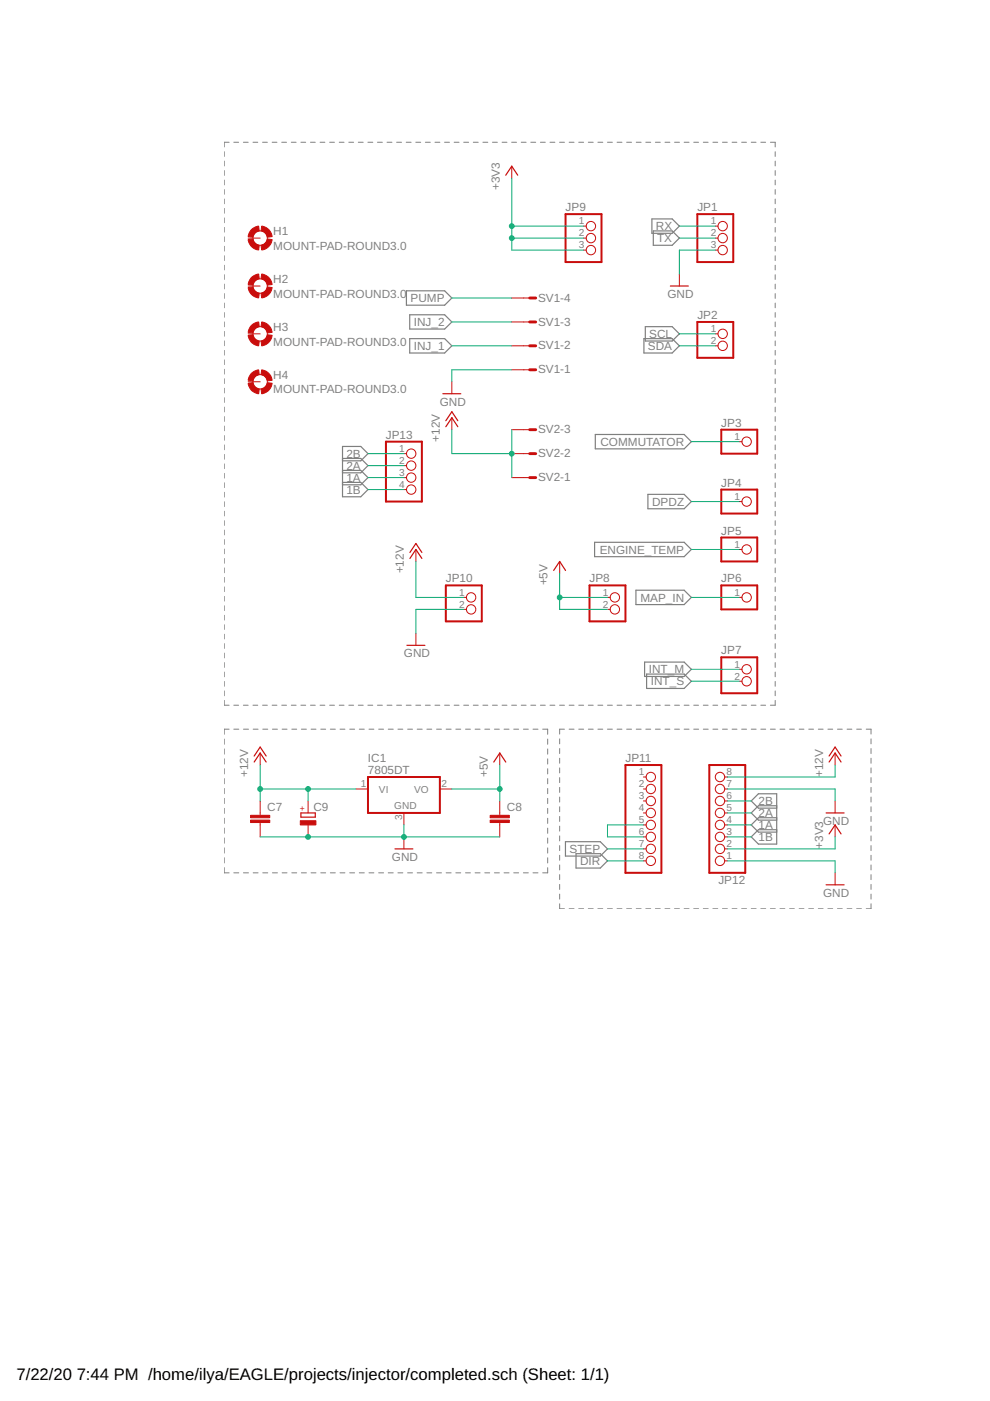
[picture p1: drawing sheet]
<svg xmlns="http://www.w3.org/2000/svg" width="210mm" height="297mm" viewBox="0 0 210 297" stroke-linecap="round" stroke-linejoin="round" font-family="sans-serif">
<g fill="none" stroke="#808080" stroke-width=".21">
<path d="M47.5 32.2v1M47.5 34.2v1M47.5 36.2v1M47.5 38.2v1M48.6 30.2h-1.1v1M49.6 30.2h1M51.6 30.2h1M53.6 30.2h1.1M55.7 30.2h1M57.7 30.2h1M59.7 30.2h1M61.8 30.2h1"/>
<path d="M63.8 30.2h1M65.8 30.2h1M67.9 30.2h1M69.9 30.2h1M71.9 30.2h1M74 30.2h1M76 30.2h1M78 30.2h1M80 30.2h1.1M82.1 30.2h1M84.1 30.2h1M86.1 30.2h1.1"/>
<path d="M88.2 30.2h1M90.2 30.2h1M92.2 30.2h1.1M94.3 30.2h1M96.3 30.2h1M98.3 30.2h1.1M100.4 30.2h1M102.4 30.2h1M104.4 30.2h1.1M106.4 30.2h1.1M108.5 30.2h1M110.5 30.2h1"/>
<path d="M112.5 30.2h1.1M114.6 30.2h1M116.6 30.2h1M118.6 30.2h1.1M120.7 30.2h1M122.7 30.2h1M124.7 30.2h1.1M126.8 30.2h1M128.8 30.2h1M130.8 30.2h1.1M132.9 30.2h1M134.9 30.2h1"/>
<path d="M136.9 30.2h1.1M139 30.2h1M141 30.2h1M143 30.2h1.1M145.1 30.2h1M147.1 30.2h1M149.1 30.2h1M151.2 30.2h1M153.2 30.2h1M155.2 30.2h1M157.2 30.2h1.1M159.3 30.2h1"/>
<path d="M161.3 30.2h1M163.3 30.2h1.1v1M164.4 32.2v1M164.4 34.2v1M164.4 36.2v1M164.4 38.2v1M47.5 40.2v1M47.5 42.2v1M47.5 44.2v1M47.5 46.2v1M47.5 48.2v1M47.5 50.2v1"/>
<path d="M47.5 52.2v1M47.5 54.2v1M47.5 56.2v1M47.5 58.3v.9M164.4 40.2v1M164.4 42.2v1M164.4 44.2v1M164.4 46.2v1M164.4 48.2v1M164.4 50.2v1M164.4 52.2v1M164.4 54.2v1"/>
<path d="M164.4 56.2v1M164.4 58.3v.9M47.5 60.2v1.1M47.5 62.3v1M47.5 64.3v1M47.5 66.3v1M47.5 68.3v1M47.5 70.3v1M47.5 72.3v1M47.5 74.3v1M47.5 76.3v1M47.5 78.3v1"/>
<path d="M164.4 60.2v1.1M164.4 62.3v1M164.4 64.3v1M164.4 66.3v1M164.4 68.3v1M164.4 70.3v1M164.4 72.3v1M164.4 74.3v1M164.4 76.3v1M164.4 78.3v1M47.5 80.3v1M47.5 82.3v1"/>
<path d="M47.5 84.3v1M47.5 86.3v1M47.5 88.3v1M47.5 90.3v1M47.5 92.4v.9M47.5 94.3v1.1M47.5 96.4v1M47.5 98.4v1M164.4 80.3v1M164.4 82.3v1M164.4 84.3v1M164.4 86.3v1"/>
<path d="M164.4 88.3v1M164.4 90.3v1M164.4 92.4v.9M164.4 94.3v1.1M164.4 96.4v1M164.4 98.4v1M47.5 100.4v1M47.5 102.4v1M47.5 104.4v1M47.5 106.4v1M47.5 108.4v1M47.5 110.4v1"/>
<path d="M47.5 112.4v1M47.5 114.4v1M47.5 116.4v1M47.5 118.4v1M164.4 100.4v1M164.4 102.4v1M164.4 104.4v1M164.4 106.4v1M164.4 108.4v1M164.4 110.4v1M164.4 112.4v1M164.4 114.4v1"/>
<path d="M164.4 116.4v1M164.4 118.4v1M47.5 120.4v1M47.5 122.4v1M47.5 124.4v1M47.5 126.4v1M47.5 128.4v1.1M47.5 130.5v1M47.5 132.5v1M47.5 134.5v1M47.5 136.5v1M47.5 138.5v1"/>
<path d="M164.4 120.4v1M164.4 122.4v1M164.4 124.4v1M164.4 126.4v1M164.4 128.4v1.1M164.4 130.5v1M164.4 132.5v1M164.4 134.5v1M164.4 136.5v1M164.4 138.5v1M47.5 140.5v1M47.5 142.5v1"/>
<path d="M47.5 144.5v1M47.5 146.5v1M47.5 148.5v1h1.1M47.5 156.7v1.1M47.5 158.8v1.1M48.6 154.6h-1.1v1.1M49.6 154.6h1M49.6 149.5h1M51.6 149.5h1M51.6 154.6h1.1M53.6 149.5h1.1M53.7 154.6h1"/>
<path d="M55.7 149.5h1M55.7 154.6h1.1M57.7 149.5h1M57.8 154.6h1M59.7 149.5h1M59.8 154.6h1.1M61.8 149.5h1M61.9 154.6h1M63.8 149.5h1M63.9 154.6h1.1M65.8 149.5h1M66 154.6h1"/>
<path d="M67.9 149.5h1M68 154.6h1M69.9 149.5h1M70 154.6h1.1M71.9 149.5h1M72.1 154.6h1M74 149.5h1M74.1 154.6h1.1M76 149.5h1M76.2 154.6h1M78 149.5h1M78.2 154.6h1.1"/>
<path d="M80 149.5h1.1M80.3 154.6h1M82.1 149.5h1M82.3 154.6h1.1M84.1 149.5h1M84.4 154.6h1M86.1 149.5h1.1M86.4 154.6h1.1M88.2 149.5h1M88.5 154.6h1M90.2 149.5h1M90.5 154.6h1"/>
<path d="M92.2 149.5h1.1M92.6 154.6h1M94.3 149.5h1M94.6 154.6h1.1M96.3 149.5h1M96.6 154.6h1.1M98.3 149.5h1.1M98.7 154.6h1M100.4 149.5h1M100.7 154.6h1.1M102.4 149.5h1M102.8 154.6h1"/>
<path d="M104.4 149.5h1.1M104.8 154.6h1.1M106.4 149.5h1.1M106.9 154.6h1M108.5 149.5h1M108.9 154.6h1.1M110.5 149.5h1M111 154.6h1M112.5 149.5h1.1M113 154.6h1.1M114.6 149.5h1M115.1 154.6h1v1.1"/>
<path d="M116.1 156.7v1.1M116.1 158.8v1.1M116.6 149.5h1M118.6 149.5h1.1M118.7 156.7v1M118.7 158.7v1.1M119.7 154.6h-1v1M120.7 154.6h1M120.7 149.5h1M122.7 154.6h1M122.7 149.5h1M124.7 154.6h1.1"/>
<path d="M124.7 149.5h1.1M126.8 154.6h1M126.8 149.5h1M128.8 154.6h1M128.8 149.5h1M130.8 154.6h1.1M130.8 149.5h1.1M132.9 154.6h1M132.9 149.5h1M134.9 154.6h1M134.9 149.5h1M136.9 154.6h1.1"/>
<path d="M136.9 149.5h1.1M139 154.6h1M139 149.5h1M141 154.6h1M141 149.5h1M143 154.6h1.1M143 149.5h1.1M145.1 154.6h1M145.1 149.5h1M147.1 154.6h1M147.1 149.5h1M149.1 154.6h1.1"/>
<path d="M149.1 149.5h1M151.2 154.6h1M151.2 149.5h1M153.2 154.6h1M153.2 149.5h1M155.2 154.6h1.1M155.2 149.5h1M157.2 154.6h1.1M157.2 149.5h1.1M159.3 154.6h1M159.3 149.5h1M161.3 154.6h1"/>
<path d="M161.3 149.5h1M163.3 154.6h1.1M164.4 140.5v1M164.4 142.5v1M164.4 144.5v1M164.4 146.5v1M164.4 148.5v1h-1.1M165.4 154.6h1M167.4 154.6h1M169.4 154.6h1.1M171.5 154.6h1M173.5 154.6h1"/>
<path d="M175.5 154.6h1.1M177.6 154.6h1M179.6 154.6h1M181.6 154.6h1M183.7 154.6h1v1M184.7 156.7v1M184.7 158.7v1.1M47.5 160.9v1.1M47.5 163v1.1M47.5 165.1v1.1M47.5 167.2v1.1M47.5 169.3v1.1"/>
<path d="M47.5 171.4v1.1M47.5 173.5v1.1M47.5 175.6v1.1M47.5 177.7v1.1M47.5 179.8v1.1M116.1 160.9v1.1M116.1 163v1.1M116.1 165.1v1.1M116.1 167.2v1.1M116.1 169.3v1.1M116.1 171.4v1.1M116.1 173.5v1.1"/>
<path d="M116.1 175.6v1.1M116.1 177.7v1.1M116.1 179.8v1.1M118.7 160.8v1M118.7 162.8v1.1M118.7 164.9v1M118.7 166.9v1.1M118.7 169v1.1M118.7 171v1.1M118.7 173.1v1.1M118.7 175.2v1M118.7 177.2v1.1"/>
<path d="M118.7 179.3v1M184.7 160.8v1M184.7 162.8v1.1M184.7 164.9v1M184.7 166.9v1.1M184.7 169v1.1M184.7 171v1.1M184.7 173.1v1.1M184.7 175.2v1M184.7 177.2v1.1M184.7 179.3v1M47.5 181.9v1.1"/>
<path d="M47.5 184v1.1h1.1M49.6 185.1h1M51.6 185.1h1.1M53.7 185.1h1M55.7 185.1h1.1M57.8 185.1h1M59.8 185.1h1.1M61.9 185.1h1M63.9 185.1h1.1M66 185.1h1M68 185.1h1M70 185.1h1.1"/>
<path d="M72.1 185.1h1M74.1 185.1h1.1M76.2 185.1h1M78.2 185.1h1.1M80.3 185.1h1M82.3 185.1h1.1M84.4 185.1h1M86.4 185.1h1.1M88.5 185.1h1M90.5 185.1h1M92.6 185.1h1M94.6 185.1h1.1"/>
<path d="M96.6 185.1h1.1M98.7 185.1h1M100.7 185.1h1.1M102.8 185.1h1M104.8 185.1h1.1M106.9 185.1h1M108.9 185.1h1.1M111 185.1h1M113 185.1h1.1M116.1 181.9v1.1M116.1 184v1.1h-1M118.7 181.3v1.1"/>
<path d="M118.7 183.4v1M118.7 185.4v1.1M118.7 187.5v1.1M118.7 189.6v1M118.7 191.6v1.1h1M120.7 192.7h1M122.7 192.7h1M124.7 192.7h1.1M126.8 192.7h1M128.8 192.7h1M130.8 192.7h1.1M132.9 192.7h1"/>
<path d="M134.9 192.7h1M136.9 192.7h1.1M139 192.7h1M141 192.7h1M143 192.7h1.1M145.1 192.7h1M147.1 192.7h1M149.1 192.7h1.1M151.2 192.7h1M153.2 192.7h1M155.2 192.7h1.1M157.2 192.7h1.1"/>
<path d="M159.3 192.7h1M161.3 192.7h1M163.3 192.7h1.1M165.4 192.7h1M167.4 192.7h1M169.4 192.7h1.1M171.5 192.7h1M173.5 192.7h1M175.5 192.7h1.1M177.6 192.7h1M179.6 192.7h1M181.6 192.7h1"/>
<path d="M184.7 181.3v1.1M184.7 183.4v1M184.7 185.4v1.1M184.7 187.5v1.1M184.7 189.6v1M184.7 191.6v1.1h-1"/>
</g>
<g fill="none" stroke="#808080" stroke-width=".25">
<path d="M138.2 46.4h4.3l1.5 1.5-1.5 1.6h-4.3zM138.5 49h4l1.5 1.5-1.5 1.5h-4zM86.2 61.7h8.1l1.5 1.5-1.5 1.5h-8.1zM86.9 71.8h7.4l1.5 1.5-1.5 1.5h-7.4zM86.9 66.7h7.4l1.5 1.6-1.5 1.5h-7.4zM136.5 71.8h6l1.5 1.5-1.5 1.5h-6zM136.8 69.3h5.7l1.5 1.5-1.5 1.5h-5.7zM72.6 97.7h3.9l1.5-1.5-1.5-1.5h-3.9v10.6h3.9l1.5-1.5-1.5-1.5h-3.9M72.6 97.2h3.9l1.5 1.5-1.5 1.5h-3.9M72.6 99.7h3.9l1.5 1.6-1.5 1.5h-3.9M126.2 92.1h18.9l1.5 1.5-1.5 1.6h-18.9zM126.1 115h19l1.5 1.5-1.5 1.5h-19z"/>
<path d="M137.4 104.8h7.7l1.5 1.5-1.5 1.6h-7.7zM134.8 125.1h10.3l1.5 1.6-1.5 1.5h-10.3zM136.7 140.4h8.4l1.5 1.5-1.5 1.5h-8.4zM137.1 142.9h8l1.5 1.5-1.5 1.6h-8zM119.9 178.5h7.4l1.5 1.5-1.5 1.5h-7.4zM164.7 171.3h-3.9l-1.5-1.5 1.5-1.5h3.9v10.7h-3.9l-1.5-1.6 1.5-1.5h3.9M164.7 170.8h-3.9l-1.5 1.6 1.5 1.5h3.9M164.7 173.4h-3.9l-1.5 1.5 1.5 1.5h3.9M122.1 181h5.2l1.5 1.5-1.5 1.5h-5.2z"/>
</g>
<g fill="none" stroke="#c90d0c" stroke-width=".42">
<path d="M119.9 45.4h7.6v10.2h-7.6zM147.8 45.4h7.7v10.2h-7.7zM147.8 68.3h7.7v7.6h-7.7zM81.8 93.6h7.7v12.7h-7.7zM152.9 91.1h7.6v5.1h-7.6zM152.9 103.8h7.6v5.1h-7.6zM152.9 114h7.6v5h-7.6zM94.5 124.1h7.7v7.6h-7.7zM125 124.1h7.6v7.6h-7.6zM152.9 124.1h7.6v5.1h-7.6zM152.9 139.4h7.6v7.6h-7.6zM78 164.7h15.3v7.7h-15.3z"/>
<path d="M132.6 162.2h7.6v22.9h-7.6zM150.4 162.2h7.6v22.9h-7.6z"/>
</g>
<g fill="none" stroke="#c90d0c" stroke-width=".21">
<path d="M108.5 35.2v2.6M52.6 50.5h2.6M123.7 47.9h.6M123.7 50.5h.6M123.7 53h.6M144 58.1v2.5M151.7 47.9h.5M151.7 50.5h.5M151.7 53h.5M52.6 70.8h2.6M52.6 60.6h2.6M108.5 73.3h3.8"/>
<path d="M108.5 78.4h3.8M108.5 68.3h3.8M108.5 63.2h3.8M151.7 70.8h.5M151.7 73.3h.5M52.6 80.9h2.6M85.6 96.2h.6M85.6 98.7h.6M95.8 80.9v2.6M95.8 88.6v2.5M108.5 96.2h3.8M108.5 91.1h3.8"/>
<path d="M156.7 93.6h.6M85.6 101.3h.6M85.6 103.8h.6M88.2 116.5v2.5M108.5 101.3h3.8M118.7 119v2.6M156.7 106.3h.6M156.7 116.5h.6M88.2 134.3v2.5M98.3 126.7h.6M98.3 129.2h.6M128.8 126.7h.6"/>
<path d="M128.8 129.2h.6M156.7 126.7h.6M55.2 159.7v2.5M106 159.7v2.5M156.7 141.9h.6M156.7 144.4h.6M177.1 159.7v2.5M55.2 169.8v3.1M55.2 174.4v3M65.3 169.8v2.6M65.3 174.9v2.5M75.5 167.3h2.5"/>
<path d="M85.6 172.4v2.5M85.6 177.4v2.6M93.3 167.3h2.5M106 169.8v3.1M106 174.4v3M136.4 167.3h.6M136.4 164.7h.6M136.4 169.8h.6M136.4 172.4h.6M136.4 174.9h.6M136.4 177.4h.6M136.4 180h.6"/>
<path d="M153.6 167.3h.6M153.6 164.7h.6M153.6 169.8h.6M153.6 172.4h.6M153.6 174.9h.6M153.6 177.4h.6M153.6 180h.6M177.1 169.8v2.6M177.1 174.9v2.5M136.4 182.5h.6M153.6 182.5h.6M177.1 185.1v2.5"/>
<circle cx="55.2" cy="50.5" r="1.52"/>
<circle cx="125.3" cy="50.5" r=".99"/>
<circle cx="125.3" cy="47.9" r=".99"/>
<circle cx="125.3" cy="53" r=".99"/>
<circle cx="153.2" cy="50.5" r=".99"/>
<circle cx="153.2" cy="47.9" r=".99"/>
<circle cx="153.2" cy="53" r=".99"/>
<circle cx="55.2" cy="70.8" r="1.52"/>
<circle cx="55.2" cy="60.6" r="1.52"/>
<circle cx="153.2" cy="70.8" r=".99"/>
<circle cx="153.2" cy="73.3" r=".99"/>
<circle cx="55.2" cy="80.9" r="1.52"/>
<circle cx="87.2" cy="98.7" r=".99"/>
<circle cx="87.2" cy="96.2" r=".99"/>
<circle cx="158.3" cy="93.6" r=".99"/>
<circle cx="87.2" cy="103.8" r=".99"/>
<circle cx="87.2" cy="101.3" r=".99"/>
<circle cx="158.3" cy="106.3" r=".99"/>
<circle cx="158.3" cy="116.5" r=".99"/>
<circle cx="99.9" cy="126.7" r=".99"/>
<circle cx="99.9" cy="129.2" r=".99"/>
<circle cx="130.4" cy="126.7" r=".99"/>
<circle cx="130.4" cy="129.2" r=".99"/>
<circle cx="158.3" cy="126.7" r=".99"/>
<circle cx="158.3" cy="144.4" r=".99"/>
<circle cx="158.3" cy="141.9" r=".99"/>
<circle cx="138" cy="169.8" r=".99"/>
<circle cx="138" cy="164.7" r=".99"/>
<circle cx="138" cy="172.4" r=".99"/>
<circle cx="138" cy="167.3" r=".99"/>
<circle cx="138" cy="177.4" r=".99"/>
<circle cx="138" cy="174.9" r=".99"/>
<circle cx="138" cy="180" r=".99"/>
<circle cx="152.7" cy="172.4" r=".99"/>
<circle cx="152.7" cy="164.7" r=".99"/>
<circle cx="152.7" cy="169.8" r=".99"/>
<circle cx="152.7" cy="167.3" r=".99"/>
<circle cx="152.7" cy="177.4" r=".99"/>
<circle cx="152.7" cy="180" r=".99"/>
<circle cx="152.7" cy="174.9" r=".99"/>
<circle cx="138" cy="182.5" r=".99"/>
<circle cx="152.7" cy="182.5" r=".99"/>
</g>
<g fill="#c90d0c" stroke="#c90d0c" stroke-width=".21">
<path d="M53.1 173.9h4.1v.5h-4.1z"/>
<path d="M53.1 172.9h4.1v.5h-4.1z"/>
<path d="M103.9 173.9h4.1v.5h-4.1z"/>
<path d="M103.9 172.9h4.1v.5h-4.1z"/>
<path d="M63.7 174h3.3v.9h-3.3z"/>
</g>
<g fill="none" stroke="#c90d0c" stroke-width=".25">
<path d="M107.2 37.1l1.3-1.9 1.3 1.9M142.1 60.6h3.8M93.9 83.5h3.8M94.5 90.5l1.3-1.9 1.3 1.9M94.5 89.2l1.3-1.9 1.3 1.9M86.9 118.4l1.3-1.9 1.3 1.9M86.9 117.1l1.3-1.9 1.3 1.9M86.3 136.8h3.8M117.4 120.9l1.3-1.9 1.2 1.9M53.9 161.6l1.3-1.9 1.2 1.9M53.9 160.3l1.3-1.9 1.2 1.9M63.8 172.4h3v.8h-3z"/>
<path d="M83.7 180h3.8M104.7 161.6l1.3-1.9 1.2 1.9M175.2 172.4h3.8M175.8 176.8l1.3-1.9 1.2 1.9M175.8 161.6l1.3-1.9 1.2 1.9M175.8 160.3l1.3-1.9 1.2 1.9M175.2 187.6h3.8"/>
</g>
<path d="M112.3 78.4h1.3M112.3 73.3h1.3M112.3 68.3h1.3M112.3 63.2h1.3M112.3 96.2h1.3M112.3 91.1h1.3M112.3 101.3h1.3" fill="none" stroke="#c90d0c" stroke-width=".61"/>
<g fill="#c90d0c" stroke="#c90d0c" stroke-width=".21">
<path d="M55.5 47.9a2.52 2.52 0 0 1 2.2 2.3l-1 .1-.2-.6a1.4 1.4 0 0 0-1.1-.7z" fill-rule="evenodd"/>
<path d="M53.5 48.5l1.3-.6 .2 1.1-.9 .4-.5 .9-1-.1 .4-1z" fill-rule="evenodd"/>
<path d="M52.6 50.8l1-.1a1.51 1.51 0 0 0 1.4 1.3l-.2 1a2.48 2.48 0 0 1-2.2-2.2z" fill-rule="evenodd"/>
<path d="M55.4 52l.8-.4 .5-.9 1 .1a2.54 2.54 0 0 1-2.2 2.2z" fill-rule="evenodd"/>
<path d="M55.5 58.1a2.52 2.52 0 0 1 2.2 2.2l-1 .2-.5-1-.8-.4z" fill-rule="evenodd"/>
<path d="M53.5 58.7l1.3-.6 .2 1-.9 .4-.5 1-1-.2 .4-1z" fill-rule="evenodd"/>
<path d="M52.6 61l1-.2a1.51 1.51 0 0 0 1.4 1.4l-.2 1a2.48 2.48 0 0 1-2.2-2.2z" fill-rule="evenodd"/>
<path d="M55.4 62.2l.8-.5 .5-.9 1 .2a2.54 2.54 0 0 1-2.2 2.2z" fill-rule="evenodd"/>
<path d="M55.5 68.3a2.53 2.53 0 0 1 2.2 2.2l-1 .1-.5-.9-.8-.4z" fill-rule="evenodd"/>
<path d="M53.5 68.8l1.3-.5 .2 1-.9 .4-.5 .9-1-.1 .4-1z" fill-rule="evenodd"/>
<path d="M52.6 71.1l1-.1 .5 .9 .9 .4-.2 1a2.48 2.48 0 0 1-2.2-2.2z" fill-rule="evenodd"/>
<path d="M56.7 71l1 .1a2.53 2.53 0 0 1-2.2 2.2l-.1-1 .8-.4z" fill-rule="evenodd"/>
<path d="M55.5 78.4a2.53 2.53 0 0 1 2.2 2.2l-1 .2-.5-.9-.8-.5z" fill-rule="evenodd"/>
<path d="M53.2 79.3l.6-.6 1-.3 .2 1-.7 .3a1.4 1.4 0 0 0-.7 1.1l-1-.2z" fill-rule="evenodd"/>
<path d="M52.6 81.3l1-.2 .5 .9 .9 .5-.2 1a2.48 2.48 0 0 1-2.2-2.2z" fill-rule="evenodd"/>
<path d="M56.7 81.1l1 .2a2.53 2.53 0 0 1-2.2 2.2l-.1-1 .8-.5z" fill-rule="evenodd"/>
</g>
<g fill="none" stroke="#0dab76" stroke-width=".21">
<path d="M108.5 37.8v15.2h15.2M108.5 50.5h15.2M108.5 47.9h15.2M144 50.5h7.7M144 47.9h7.7M151.7 53h-7.7v5.1M95.8 73.3h12.7M95.8 68.3h12.7M95.8 63.2h12.7M108.5 78.4h-12.7v2.5M144 70.8h7.7M144 73.3h7.7"/>
<path d="M78 96.2h7.6M78 98.7h7.6M95.8 91.1v5.1h12.7M108.5 91.1v10.2M146.6 93.6h10.1M78 101.3h7.6M78 103.8h7.6M88.2 119v7.7h10.1M146.6 106.3h10.1M146.6 116.5h10.1M98.3 129.2h-10.1v5.1M118.7 121.6v7.6h10.1"/>
<path d="M118.7 126.7h10.1M146.6 126.7h10.1M146.6 141.9h10.1M146.6 144.4h10.1M55.2 177.4h50.8M55.2 167.3h20.3M55.2 162.2v7.6M65.3 167.3v2.5M85.6 174.9v2.5M95.8 167.3h10.2M106 162.2v7.6M128.8 180h7.6"/>
<path d="M136.4 174.9h-7.6v2.5h7.6M154.2 177.4h5.1M154.2 167.3h22.9v2.5M154.2 174.9h5.1M154.2 169.8h5.1M154.2 172.4h5.1M177.1 162.2v2.5h-22.9M177.1 177.4v2.6h-22.9M128.8 182.5h7.6M154.2 182.5h22.9v2.6"/>
</g>
<g fill="#0dab76" stroke="#0dab76" stroke-width=".21">
<circle cx="85.6" cy="177.4" r=".51"/>
<circle cx="65.3" cy="177.4" r=".51"/>
<circle cx="106" cy="167.3" r=".51"/>
<circle cx="118.7" cy="126.7" r=".51"/>
<circle cx="108.5" cy="50.5" r=".51"/>
<circle cx="108.5" cy="47.9" r=".51"/>
<circle cx="55.2" cy="167.3" r=".51"/>
<circle cx="65.3" cy="167.3" r=".51"/>
<circle cx="108.5" cy="96.2" r=".51"/>
</g>
<g font-size="3.5">
<text x="3.5" y="292.5">7/22/20</text>
<text x="16.3" y="292.5">7:44 PM /home/ilya/EAGLE/projects/injector/completed.sch (Sheet: 1/1)</text>
</g>
<g font-size="2.5" fill="#808080">
<text x="106" y="40.3" transform="rotate(-90 106 40.3)">+3V3</text>
<text x="119.9" y="44.8">JP9</text>
<text x="147.9" y="44.8">JP1</text>
<text x="57.9" y="52.9">MOUNT-PAD-ROUND3.0</text>
<text x="57.9" y="49.9">H1</text>
<text x="139.1" y="48.8">RX</text>
<text x="139.3" y="51.4">TX</text>
<text x="57.9" y="63.1">MOUNT-PAD-ROUND3.0</text>
<text x="57.9" y="60">H2</text>
<text x="87" y="64.1">PUMP</text>
<text x="114.1" y="63.9">SV1-4</text>
<text x="141.5" y="63.2">GND</text>
<text x="57.9" y="70.2">H3</text>
<text x="87.7" y="69.1">INJ_2</text>
<text x="114.1" y="69">SV1-3</text>
<text x="137.7" y="71.7">SCL</text>
<text x="147.9" y="67.6">JP2</text>
<text x="57.9" y="73.3">MOUNT-PAD-ROUND3.0</text>
<text x="87.7" y="74.2">INJ_1</text>
<text x="114.1" y="74.1">SV1-2</text>
<text x="137.4" y="74.2">SDA</text>
<text x="57.9" y="83.4">MOUNT-PAD-ROUND3.0</text>
<text x="57.9" y="80.4">H4</text>
<text x="114.1" y="79.2">SV1-1</text>
<text x="93.3" y="86">GND</text>
<text x="81.8" y="93">JP13</text>
<text x="93.3" y="93.6" transform="rotate(-90 93.3 93.6)">+12V</text>
<text x="114.1" y="91.9">SV2-3</text>
<text x="127.3" y="94.5">COMMUTATOR</text>
<text x="152.9" y="90.5">JP3</text>
<text x="73.4" y="97.1">2B</text>
<text x="73.4" y="99.6">2A</text>
<text x="114.1" y="96.9">SV2-2</text>
<text x="73.4" y="102.2">1A</text>
<text x="73.4" y="104.7">1B</text>
<text x="114.1" y="102">SV2-1</text>
<text x="138.3" y="107.2">DPDZ</text>
<text x="152.9" y="103.2">JP4</text>
<text x="152.9" y="113.3">JP5</text>
<text x="127.2" y="117.4">ENGINE_TEMP</text>
<text x="85.6" y="121.6" transform="rotate(-90 85.6 121.6)">+12V</text>
<text x="94.5" y="123.5">JP10</text>
<text x="116.1" y="124.1" transform="rotate(-90 116.1 124.1)">+5V</text>
<text x="125" y="123.5">JP8</text>
<text x="152.9" y="123.5">JP6</text>
<text x="135.8" y="127.5">MAP_IN</text>
<text x="85.6" y="139.4">GND</text>
<text x="137.6" y="142.8">INT_M</text>
<text x="152.9" y="138.7">JP7</text>
<text x="138" y="145.3">INT_S</text>
<text x="78" y="161.6">IC1</text>
<text x="132.6" y="161.6">JP11</text>
<text x="52.6" y="164.7" transform="rotate(-90 52.6 164.7)">+12V</text>
<text x="78" y="164.1">7805DT</text>
<text x="103.4" y="164.7" transform="rotate(-90 103.4 164.7)">+5V</text>
<text x="174.5" y="164.7" transform="rotate(-90 174.5 164.7)">+12V</text>
<text x="56.7" y="172">C7</text>
<text x="66.5" y="171.9">C9</text>
<text x="107.5" y="172">C8</text>
<text x="160.8" y="170.7">2B</text>
<text x="160.8" y="173.3">2A</text>
<text x="160.8" y="175.8">1A</text>
<text x="160.8" y="178.3">1B</text>
<text x="174.5" y="180" transform="rotate(-90 174.5 180)">+3V3</text>
<text x="174.5" y="174.9">GND</text>
<text x="83.1" y="182.5">GND</text>
<text x="120.8" y="180.9">STEP</text>
<text x="123" y="183.4">DIR</text>
<text x="152.3" y="187.5">JP12</text>
<text x="174.5" y="190.1">GND</text>
</g>
<g font-size="2.1" fill="#808080">
<text x="122.7" y="47.6">1</text>
<text x="150.7" y="47.6">1</text>
<text x="122.7" y="50.1">2</text>
<text x="122.7" y="52.7">3</text>
<text x="150.7" y="50.1">2</text>
<text x="150.7" y="52.7">3</text>
<text x="150.7" y="70.4">1</text>
<text x="150.7" y="73">2</text>
<text x="84.7" y="95.8">1</text>
<text x="155.8" y="93.3">1</text>
<text x="84.7" y="98.4">2</text>
<text x="84.7" y="100.9">3</text>
<text x="84.7" y="103.4">4</text>
<text x="155.8" y="106">1</text>
<text x="155.8" y="116.1">1</text>
<text x="97.3" y="126.3">1</text>
<text x="97.3" y="128.8">2</text>
<text x="127.8" y="126.3">1</text>
<text x="127.8" y="128.8">2</text>
<text x="155.8" y="126.3">1</text>
<text x="155.8" y="141.5">1</text>
<text x="155.8" y="144.1">2</text>
<text x="76.5" y="166.9">1</text>
<text x="93.6" y="166.9">2</text>
<text x="135.4" y="164.4">1</text>
<text x="135.4" y="166.9">2</text>
<text x="154" y="166.9">7</text>
<text x="154" y="164.4">8</text>
<text x="80.3" y="168">VI</text>
<text x="83.6" y="171.6">GND</text>
<text x="85.3" y="173.9" transform="rotate(-90 85.3 173.9)">3</text>
<text x="87.8" y="168">VO</text>
<text x="135.4" y="169.5">3</text>
<text x="135.4" y="172">4</text>
<text x="154" y="172">5</text>
<text x="154" y="169.5">6</text>
<text x="135.4" y="174.6">5</text>
<text x="135.4" y="177.1">6</text>
<text x="135.4" y="179.6">7</text>
<text x="154" y="179.6">2</text>
<text x="154" y="177.1">3</text>
<text x="154" y="174.6">4</text>
<text x="135.4" y="182.2">8</text>
<text x="154" y="182.2">1</text>
</g>
<text font-size="1.8" fill="#c90d0c" x="64.7" y="172" transform="rotate(-90 64.7 172)">+</text>
</svg>
